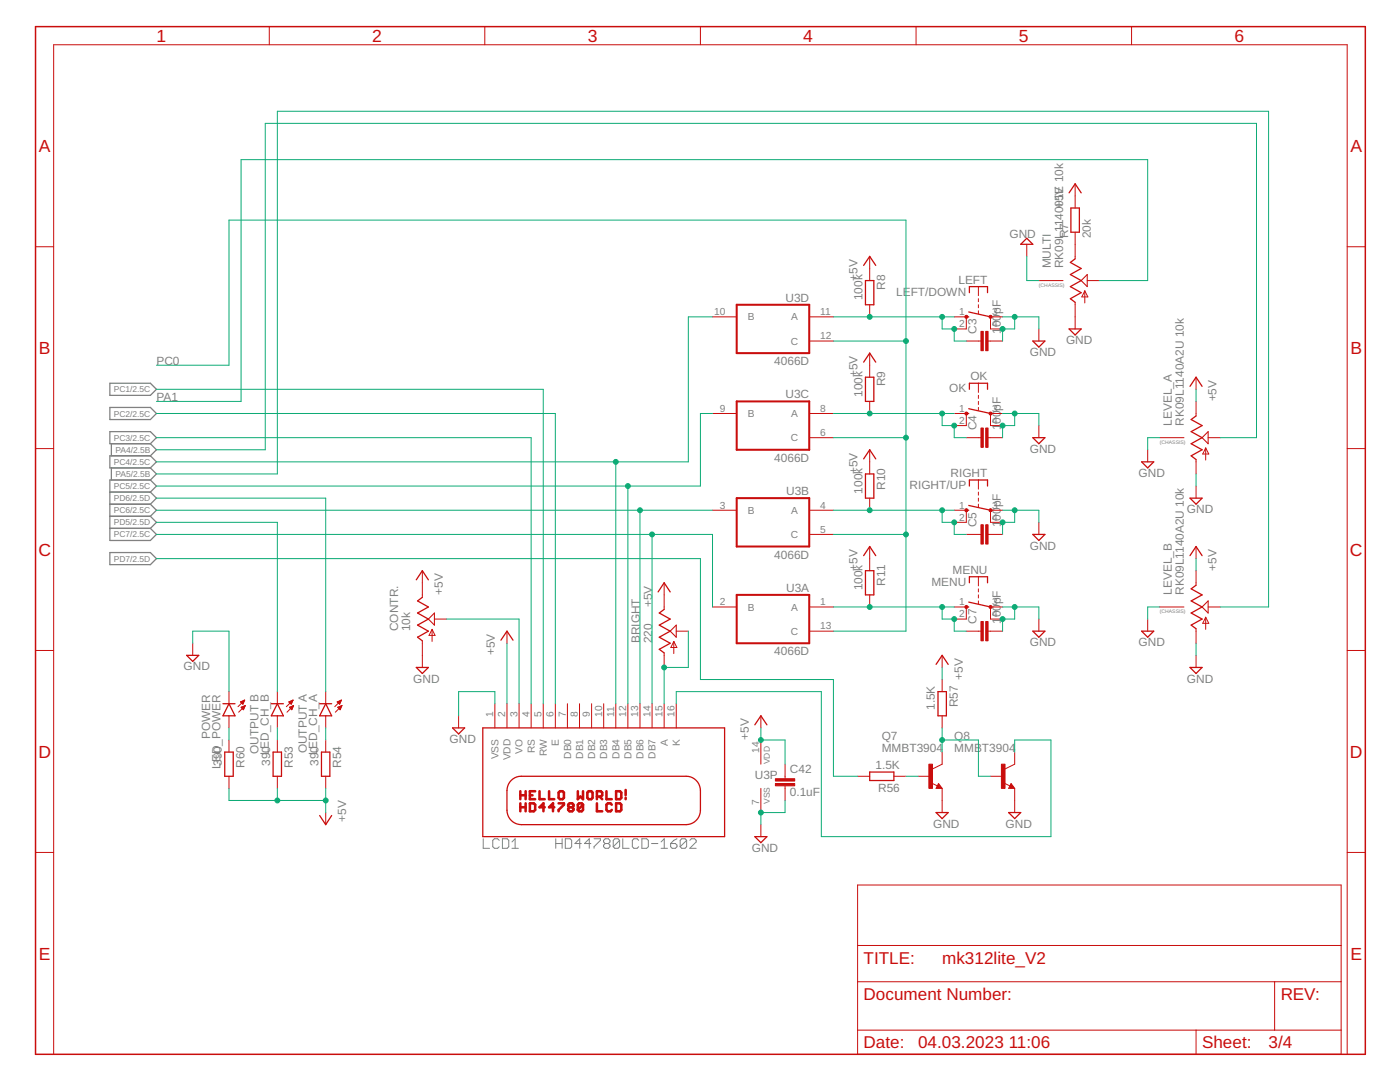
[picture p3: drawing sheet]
<svg xmlns="http://www.w3.org/2000/svg" width="279mm" height="216mm" viewBox="0 0 279 216" stroke-linecap="round" stroke-linejoin="round" font-family="sans-serif">
<g fill="none" stroke="#808080" stroke-width=".2">
<path d="M96.4 167.4v1.9h1.3M99.6 167.7l-.3-.3h-.6l-.4 .3v1.3l.4 .3h.6l.3-.3M100.3 167.4h.9l.3 .3v1.3l-.3 .3h-.9zM102.2 169.3h1.2M102.2 168l.6-.6v1.9M110.9 167.4v1.9M110.9 168.3h1.3M112.2 167.4v1.9M112.8 167.4h1l.3 .3v1.3l-.3 .3h-1zM116 168.3h-1.3l1-.9v1.9M117.9 168.3h-1.3l1-.9v1.9M118.6 167.4h1.2v.3l-1.2 1.3v.3"/>
<path d="M120.8 168.3h.6M120.8 168.3l-.3 .3v.4l.3 .3h.6l.3-.3v-.4l-.3-.3M120.8 168.3l-.3-.3v-.3l.3-.3h.6l.3 .3v.3l-.3 .3M123.7 167.7v1.3l-.4 .3h-.6l-.3-.3M123.7 167.7l-.4-.3h-.6l-.3 .3v1.3M123.7 167.7l-1.3 1.3M124.3 167.4v1.9h1.3M127.5 167.7l-.4-.3h-.6l-.3 .3v1.3l.3 .3h.6l.4-.3M128.1 167.4h1l.3 .3v1.3l-.3 .3h-1zM130 168.3h1.3M131.9 169.3h1.3M131.9 168l.7-.6v1.9"/>
<path d="M133.8 168.3h1l.3 .3v.4l-.3 .3h-.6l-.4-.3zM135.1 167.4l-.6 .3-.7 .6M137 167.7v1.3l-.3 .3h-.6l-.4-.3M137 167.7l-.3-.3h-.6l-.4 .3v1.3M137 167.7l-1.3 1.3M137.7 167.7l.3-.3h.6l.3 .3v.3l-1.2 1.3h1.2"/>
</g>
<g fill="none" stroke="#808080" stroke-width=".25">
<path d="M21.9 76.5h8.1l1.2 1.2-1.2 1.2h-8.1zM21.9 81.3h8.1l1.2 1.2-1.2 1.2h-8.1zM21.9 86.1h8.1l1.2 1.2-1.2 1.2h-8.1zM21.9 98.2h8.1M22.2 88.5v2.5M22.2 93.4v2.4M30 91l1.2 1.2-1.2 1.2M30 91h-8.1v2.4h8.1M30 95.8h-8.1v12h8.1l1.2-1.2-1.2-1.2M30 95.8l1.2 1.2-1.2 1.2M30 98.2l1.2 1.2-1.2 1.2M30 93.4l1.2 1.2-1.2 1.2"/>
<path d="M30 88.5l1.2 1.2-1.2 1.3M21.9 110.3h8.1l1.2 1.2-1.2 1.2h-8.1zM21.9 103h8.1M21.9 100.6h8.1M21.9 105.4h8.1M30 100.6l1.2 1.2-1.2 1.2M30 103l1.2 1.2-1.2 1.2"/>
</g>
<g fill="none" stroke="#c90d0c" stroke-width=".2">
<path d="M53.7 5.3v3.6M96.8 5.3v3.6M139.8 5.3v3.6M182.8 5.3v3.6M225.8 5.3v3.6M214.6 36.7v4.8M7.1 49.2h3.6M173.6 51.2v4.8M195.3 57.2v1.8M195.3 59.6v.6M204.9 48.7v2.5M207.3 56h4.9"/>
<path d="M214.6 46.3v5.3M216.5 58v2.5M216.5 58l.6 1.2h-1.2zM217 56h2.4M268.9 49.2h3.6M142.2 63.2h4.8M161.5 63.2h4.8M161.5 68.1h4.8M173.6 60.8v2.4M173.6 70.5v4.8M190.4 63.2h2.4v2.4h-2.4M192.8 68.1h2.9"/>
<path d="M195.3 60.8v.6M195.3 62v.6M195.3 76.5v1.8M195.3 78.9v.6M197.2 68.1h2.9M200.1 63.2h-2.4v2.4h2.4M207.3 65.6v2.5M214.6 60.3v5.3M238.7 75.3v2.4M7.1 89.5h3.6M142.2 82.5h4.8M161.5 87.3h4.8"/>
<path d="M161.5 82.5h4.8M173.6 80.1v2.4M173.6 89.7v4.9M173.6 99.4v2.4M190.4 82.5h2.4v2.4h-2.4M192.8 87.3h2.9M195.3 80.1v.6M195.3 81.3v.6M195.3 95.8v1.8M195.3 98.2v.6M195.3 99.4v.6M197.2 87.3h2.9"/>
<path d="M200.1 82.5h-2.4v2.4h2.4M207.3 84.9v2.4M229 89.7v2.5M231.5 87.3h4.8M238.7 80.1v2.9M238.7 91.7v2.9M238.7 97v2.4M240.6 89.4v2.4M240.6 89.4l.6 1.2h-1.2zM241.1 87.3h2.4M268.9 89.5h3.6M84.3 113.9v5.3"/>
<path d="M132.5 116.3v5.3M142.2 101.8h4.8M161.5 101.8h4.8M161.5 106.6h4.8M173.6 109.1v4.8M173.6 118.7v2.4M190.4 101.8h2.4v2.4h-2.4M192.8 106.6h2.9M195.3 100.6v.6M195.3 115.1v1.8M195.3 117.5v.6M195.3 118.7v.6"/>
<path d="M195.3 119.9v.6M197.2 106.6h2.9M200.1 101.8h-2.4v2.4h2.4M207.3 104.2v2.4M238.7 109.1v2.4M238.7 113.9v2.9M7.1 129.8h3.6M38.5 128.4v2.4M45.7 138v2.4M48.2 140h.5M48.4 139.9h.3M48.7 139.7h.1"/>
<path d="M48.8 139.7l-1.3 1.3M55.4 138v2.4M57.8 140h.6M58.1 139.9h.3M58.3 139.7h.2M58.5 139.7l-1.4 1.3M65 138v2.4M67.5 140h.5M67.7 139.9h.4M68 139.7h.1M68.1 139.7l-1.3 1.3M84.3 127.9v5.3"/>
<path d="M86.2 125.6v2.4M86.2 125.6l.6 1.2h-1.2zM86.7 123.5h2.4M101.2 125.9v2.5M132.5 130.3v2.9M134.5 128v2.4M134.5 128l.6 1.2h-1.2zM135 125.9h2.4M142.2 121.1h4.8M161.5 121.1h4.8M161.5 125.9h4.8M188 130.8v2.4"/>
<path d="M188 135.6v2.4M190.4 121.1h2.4v2.4h-2.4M192.8 125.9h2.9M197.2 125.9h2.9M200.1 121.1h-2.4v2.4h2.4M207.3 123.5v2.4M229 123.5v2.4M231.5 121.1h4.8M238.7 125.5v2.9M238.7 130.8v2.4M240.6 123.2v2.4M240.6 123.2l.6 1.2h-1.2z"/>
<path d="M241.1 121.1h2.4M268.9 129.8h3.6M45.7 142.8v2.4M45.7 147.7v2.4M45.7 154.9v2.4M48 140.1l.8-.4-.3 .8zM48 140.1h.7M48.1 141.1l.9-.3-.4 .8zM48.1 140.2h.5M48.2 141.2h.6M48.2 141.1h.6M48.2 140.3h.4"/>
<path d="M48.3 141.3h.4M48.4 140.4h.1M48.4 141.4h.3M48.5 141h.4M48.5 141.6h.1M48.7 140.9h.2M49 140.8l-1.4 1.3M55.4 142.8v2.4M55.4 147.7v2.4M55.4 154.9v2.4M57.6 140.1l.9-.4-.4 .8zM57.7 140.1h.6"/>
<path d="M57.8 141.1l.8-.3-.4 .8zM57.8 140.2h.5M57.8 141.2h.6M57.8 141.1h.7M57.9 140.3h.3M58 141.3h.4M58 140.4h.2M58.1 141.4h.2M58.1 141h.4M58.2 141.6h.1M58.4 140.9h.1M58.6 140.8l-1.3 1.3"/>
<path d="M65 142.8v2.4M65 147.7v2.4M65 154.9v2.4M67.3 140.1l.8-.4-.3 .8zM67.3 140.1h.7M67.4 141.1l.8-.3-.3 .8zM67.4 140.2h.5M67.5 141.2h.6M67.5 141.1h.6M67.5 140.3h.4M67.6 141.3h.4M67.7 140.4h.1"/>
<path d="M67.7 141.4h.3M67.7 141h.5M67.8 141.6h.1M68 140.9h.2M68.2 140.8l-1.3 1.3M91.5 142.8v2.4M98.8 140.4v4.8M101.2 140.4v4.8M103.6 140.4v4.8M106 140.4v4.8M108.4 140.4v4.8M110.8 140.4v4.8"/>
<path d="M113.2 140.4v4.8M115.7 140.4v4.8M118.1 140.4v4.8M120.5 140.4v4.8M122.9 140.4v4.8M125.3 140.4v4.8M127.7 140.4v4.8M130.1 140.4v4.8M132.5 140.4v4.8M135 140.4v4.8M151.8 142.8v2.4M151.8 147.7v4.8"/>
<path d="M151.8 157.3v4.8M156.7 152.5v2.9M156.7 156.8v2.9M171.2 154.9h2.4M178.4 154.9h2.4M183.2 154.9h2.4M185.9 156.3l1.2 .5M187.3 156.3l.7 1h-1.2zM188 150.1v2.4l-1.9 .9M188 142.8v2.4M188 157.3v4.8M197.7 154.9h2.4"/>
<path d="M200.4 156.3l1.1 .5M201.8 156.3l.7 1h-1.2zM202.5 150.1v2.4l-1.9 .9M202.5 157.3v4.8M7.1 170.1h3.6M65 162.1v2.4M151.8 164.5v2.4M171.2 176.6h96.5v33.8h-96.5zM268.9 170.1h3.6M171.2 195.9h96.5M171.2 188.7h96.5M254.4 195.9v9.6"/>
<path d="M10.7 210.4v-201.5h258.2v201.5M171.2 205.5h96.5M238.7 205.5v4.9"/>
</g>
<g fill="none" stroke="#c90d0c" stroke-width=".25">
<path d="M213.4 38.5l1.2-1.8 1.2 1.8M172.4 53l1.2-1.8 1.2 1.8M172.7 56h1.7v4.8h-1.7zM193.5 58.4v-1.2h3.6v1.2M204.9 47.5l1.2 1.2h-2.4zM213.7 41.5h1.7v4.8h-1.7zM214.6 51.6l-1 .8 2.2 1.2-2.2 1.2 2.2 1.2-2.2 1.2 2.2 1.2-2.2 1.2 1 .7M172.4 72.3l1.2-1.8 1.2 1.8M172.7 75.3h1.7v4.8h-1.7zM192.8 63.2h.5M193.3 62.3l4.4 .9M193.5 77.7v-1.2h3.6v1.2"/>
<path d="M206.1 68.1h2.4l-1.2 1.2zM213.4 65.6h2.4l-1.2 1.2zM237.5 77.1l1.2-1.8 1.2 1.8M172.4 91.6l1.2-1.9 1.2 1.9M172.7 94.6h1.7v4.8h-1.7zM192.8 82.5h.5M193.3 81.6l4.4 .9M193.5 97v-1.2h3.6v1.2M206.1 87.3h2.4l-1.2 1.2zM227.8 92.2h2.5l-1.3 1.2zM237.5 99.4h2.4l-1.2 1.2zM238.7 83l-1 .7 2.2 1.2-2.2 1.2 2.2 1.2-2.2 1.2 2.2 1.2-2.2 1.3 1 .7"/>
<path d="M83.1 115.7l1.2-1.8 1.2 1.8M84.3 119.2l-1 .7 2.2 1.2-2.2 1.2 2.2 1.2-2.2 1.2 2.2 1.2-2.2 1.2 1 .8M131.3 118.1l1.2-1.8 1.3 1.8M172.4 110.9l1.2-1.8 1.2 1.8M172.7 113.9h1.7v4.8h-1.7zM192.8 101.8h.5M193.3 100.9l4.4 .9M193.5 116.3v-1.2h3.6v1.2M206.1 106.6h2.4l-1.2 1.2zM237.5 110.9l1.2-1.8 1.2 1.8M238.7 116.8l-1 .7 2.2 1.2-2.2 1.2 2.2 1.2-2.2 1.2 2.2 1.2-2.2 1.2 1 .8M37.3 130.8h2.4l-1.2 1.2z"/>
<path d="M83.1 133.2h2.4l-1.2 1.2zM100 127.7l1.2-1.8 1.2 1.8M132.5 121.6l-.9 .7 2.2 1.2-2.2 1.2 2.2 1.2-2.2 1.2 2.2 1.3-2.2 1.2 .9 .7M186.8 132.6l1.2-1.8 1.2 1.8M187.2 138h1.7v4.8h-1.7zM192.8 121.1h.5M193.3 120.1l4.4 1M206.1 125.9h2.4l-1.2 1.2zM227.8 125.9h2.5l-1.3 1.2zM237.5 133.2h2.4l-1.2 1.2zM44.5 140.4h2.4M44.9 150.1h1.6v4.8h-1.6z"/>
<path d="M45.7 140.4l1.2 2.4h-2.4zM54.1 140.4h2.5M54.5 150.1h1.7v4.8h-1.7zM55.4 140.4l1.2 2.4h-2.5zM63.8 140.4h2.4M64.2 150.1h1.6v4.8h-1.6zM65 140.4l1.2 2.4h-2.4zM90.3 145.2h2.4l-1.2 1.3zM96.4 145.2h48.2v21.7h-48.2zM102 155.7l1.1-.7 .9-.1h32.9a2.85 2.85 0 0 1 2.9 2.8v4a2.89 2.89 0 0 1-2.9 2.8h-32.9a2.89 2.89 0 0 1-2.8-2.8v-4.4l.3-.9zM150.6 144.6l1.2-1.8 1.3 1.8M173.6 154.1h4.8v1.6h-4.8z"/>
<path d="M187.3 156.8l.1 .3h-.3l.2-.5 .5 .6h-.7M201.8 156.8l.1 .3h-.4l.3-.5 .5 .6h-.8M63.8 162.7l1.2 1.8 1.2-1.8M150.6 166.9h2.5l-1.3 1.2zM186.8 162.1h2.4l-1.2 1.2zM201.3 162.1h2.4l-1.2 1.2z"/>
</g>
<path d="M217 54.8v2.4l-1.2-1.2zM239.9 87.3l1.2-1.2v2.4zM241.1 119.9v2.4l-1.2-1.2zM85.5 123.5l1.2-1.2v2.4zM133.8 125.9l1.2-1.2v2.4z" fill="none" stroke="#c90d0c" stroke-width=".21"/>
<g fill="#c90d0c" stroke="#c90d0c" stroke-width=".2">
<path d="M197.5 101.6l.2-.1 .2 .1v.4h-.4z" fill-rule="evenodd"/>
<path d="M192.6 101.6l.2-.1 .3 .1v.4h-.5z" fill-rule="evenodd"/>
<path d="M197.5 120.9l.2-.1 .2 .1v.4l-.2 .1-.2-.1z" fill-rule="evenodd"/>
<path d="M192.6 120.9l.2-.1 .3 .1v.4l-.3 .1-.2-.1z" fill-rule="evenodd"/>
<circle cx="197.7" cy="63.2" r=".31"/>
<circle cx="192.9" cy="63.2" r=".31"/>
<circle cx="197.7" cy="82.5" r=".31"/>
<circle cx="192.9" cy="82.5" r=".31"/>
</g>
<g fill="none" stroke="#c90d0c" stroke-width=".51">
<path d="M103.8 157.9v1.6M103.8 158.7h1.1M104.9 157.9v1.6M105.7 158.7h.6M106.8 157.9h-1.1v1.6h1.1M107.7 157.9v1.6h1M109.6 157.9v1.6h1M111.8 157.9h.5l.2 .3v1l-.2 .3h-.5l-.3-.3v-1zM115.3 157.9v1.6l.5-.6 .6 .6v-1.6M117.5 157.9h.5l.3 .3v1l-.3 .3h-.5l-.3-.3v-1zM119.1 158.9h.8l.3-.2v-.5l-.3-.3h-.8v1.6M119.7 158.9l.5 .6"/>
<path d="M121 157.9v1.6h1.1M123 157.9h.7l.3 .3v1l-.3 .3h-.7zM124.9 157.6v1.1M124.9 159.2v.3M103.8 160.3v1.6M103.8 161.1h1.1M104.9 160.3v1.6M105.7 160.3h.8l.3 .3v1l-.3 .3h-.8zM108.7 161.1h-1l.8-.8v1.6M110.6 161.1h-1l.8-.8v1.6M111.5 160.3h1v.3l-1 1v.3M113.7 161.1h.5"/>
<path d="M113.7 161.1l-.3 .3v.2l.3 .3h.5l.2-.3v-.2l-.2-.3M113.7 161.1l-.3-.3v-.2l.3-.3h.5l.2 .3v.2l-.2 .3M116.4 160.6l-.3-.3h-.5l-.3 .3v1M116.4 160.6v1l-.3 .3h-.5l-.3-.3M116.4 160.6l-1.1 1M119.1 160.3v1.6h1.1M122.1 160.6l-.3-.3h-.5l-.3 .3v1l.3 .3h.5l.3-.3M123 160.3h.7l.3 .3v1l-.3 .3h-.7z"/>
</g>
<path d="M147 60.8h14.5v9.7h-14.5zM147 80.1h14.5v9.6h-14.5zM147 99.4h14.5v9.7h-14.5zM147 118.7h14.5v9.7h-14.5z" fill="none" stroke="#c90d0c" stroke-width=".4"/>
<g fill="#c90d0c" stroke="#c90d0c" stroke-width=".2">
<path d="M154.7 156.3h3.9v.5h-3.9z"/>
<path d="M154.7 155.4h3.9v.5h-3.9z"/>
<path d="M185.4 152.5h.7v4.8h-.7z"/>
<path d="M199.9 152.5h.7v4.8h-.7z"/>
<path d="M196.7 66.1h.5v3.9h-.5z"/>
<path d="M195.8 66.1h.4v3.9h-.4z"/>
<path d="M196.7 85.4h.5v3.9h-.5z"/>
<path d="M195.8 85.4h.4v3.9h-.4z"/>
<path d="M196.7 104.7h.5v3.9h-.5z"/>
<path d="M195.8 104.7h.4v3.9h-.4z"/>
<path d="M196.7 124h.5v3.9h-.5z"/>
<path d="M195.8 124h.4v3.9h-.4z"/>
</g>
<path d="M7.1 5.3h265.4v205.1h-265.4z" fill="none" stroke="#c90d0c" stroke-width=".3"/>
<g fill="none" stroke="#0dab76" stroke-width=".2">
<path d="M204.9 51.2v4.8h2.4M219.4 56h9.6v-24.1h-180.9v48.2h-16.9M31.2 72.9h14.5v-29h135.1v82h-14.5M31.2 77.7h77.2v62.7M142.2 63.2h-4.8v29h-106.2M166.3 63.2h24.1M166.3 68.1h14.5M188 63.2v2.4h2.4v2.5h2.4M200.1 63.2h7.2v2.4M202.5 63.2v2.4h-2.4v2.5M238.7 77.7v2.4M31.2 94.6h24.2v-72.4h197.8v98.9h-9.7"/>
<path d="M31.2 87.3h74.8v53.1M31.2 82.5h79.6v57.9M31.2 99.4h33.8v38.6M122.9 92.2v48.2M125.3 97v43.4M142.2 82.5h-2.4v14.5h-108.6M166.3 87.3h14.5M166.3 82.5h24.1M188 82.5v2.4h2.4v2.4h2.4M200.1 82.5h7.2v2.4M202.5 82.5v2.4h-2.4v2.4M231.5 87.3h-2.5v2.4"/>
<path d="M238.7 94.6v2.4M243.5 87.3h7.3v-62.7h-197.9v65.1h-21.7M31.2 101.8h111M31.2 104.2h24.2v33.8M31.2 111.5h108.6v24.1h26.5v19.3h4.9M31.2 106.6h111v14.5M127.7 101.8v38.6M130.1 106.6v33.8M166.3 101.8h24.1M166.3 106.6h14.5M188 101.8v2.4h2.4v2.4h2.4M200.1 101.8h7.2v2.4"/>
<path d="M202.5 101.8v2.4h-2.4v2.4M238.7 111.5v2.4M38.5 128.4v-2.5h7.2v12.1M89.1 123.5h14.5v16.9M101.2 128.4v12M137.4 125.9v7.3h-4.9v7.2M166.3 121.1h24.1M188 121.1v2.4h2.4v2.4h2.4M188 133.2v2.4M200.1 121.1h7.2v2.4M202.5 121.1v2.4h-2.4v2.4M231.5 121.1h-2.5v2.4"/>
<path d="M238.7 128.4v2.4M45.7 145.2v2.5M45.7 157.3v2.4h19.3M55.4 145.2v2.5M55.4 157.3v2.4M65 145.2v2.5M65 157.3v4.8M98.8 140.4v-2.4h-7.3v4.8M135 140.4v-2.4h28.9v28.9h45.8v-19.2h-7.2v2.4M151.8 145.2v2.5h4.9v4.8M156.7 159.7v2.4h-4.9v2.4M180.8 154.9h2.4"/>
<path d="M188 147.7h7.3v7.2h2.4M188 145.2v4.9"/>
</g>
<g fill="#0dab76" stroke="#0dab76" stroke-width=".2">
<circle cx="202.5" cy="121.1" r=".49"/>
<circle cx="200.1" cy="123.5" r=".49"/>
<circle cx="202.5" cy="101.8" r=".49"/>
<circle cx="200.1" cy="104.2" r=".49"/>
<circle cx="202.5" cy="82.5" r=".49"/>
<circle cx="200.1" cy="84.9" r=".49"/>
<circle cx="202.5" cy="63.2" r=".49"/>
<circle cx="200.1" cy="65.6" r=".49"/>
<circle cx="151.8" cy="162.1" r=".49"/>
<circle cx="122.9" cy="92.2" r=".49"/>
<circle cx="125.3" cy="97" r=".49"/>
<circle cx="127.7" cy="101.8" r=".49"/>
<circle cx="130.1" cy="106.6" r=".49"/>
<circle cx="132.5" cy="133.2" r=".49"/>
<circle cx="65" cy="159.7" r=".49"/>
<circle cx="55.4" cy="159.7" r=".49"/>
<circle cx="151.8" cy="147.7" r=".49"/>
<circle cx="180.8" cy="68.1" r=".49"/>
<circle cx="180.8" cy="87.3" r=".49"/>
<circle cx="180.8" cy="106.6" r=".49"/>
<circle cx="188" cy="82.5" r=".49"/>
<circle cx="190.4" cy="84.9" r=".49"/>
<circle cx="173.6" cy="82.5" r=".49"/>
<circle cx="188" cy="63.2" r=".49"/>
<circle cx="190.4" cy="65.6" r=".49"/>
<circle cx="173.6" cy="63.2" r=".49"/>
<circle cx="188" cy="101.8" r=".49"/>
<circle cx="190.4" cy="104.2" r=".49"/>
<circle cx="173.6" cy="101.8" r=".49"/>
<circle cx="188" cy="121.1" r=".49"/>
<circle cx="190.4" cy="123.5" r=".49"/>
<circle cx="173.6" cy="121.1" r=".49"/>
<circle cx="188" cy="147.7" r=".49"/>
</g>
<g font-size="3.5" fill="#c90d0c">
<text x="31.2" y="8.4">1</text>
<text x="74.3" y="8.4">2</text>
<text x="117.3" y="8.4">3</text>
<text x="160.3" y="8.4">4</text>
<text x="203.3" y="8.4">5</text>
<text x="246.4" y="8.4">6</text>
<text x="7.7" y="30.3">A</text>
<text x="269.5" y="30.3">A</text>
<text x="7.7" y="70.6">B</text>
<text x="269.5" y="70.6">B</text>
<text x="7.7" y="110.9">C</text>
<text x="269.4" y="110.9">C</text>
<text x="7.7" y="151.2">D</text>
<text x="269.4" y="151.2">D</text>
<text x="7.7" y="191.5">E</text>
<text x="269.5" y="191.5">E</text>
</g>
<g font-size="3.4" fill="#c90d0c">
<text x="172.4" y="192.3">TITLE:</text>
<text x="188" y="192.3">mk312lite_V2</text>
<text x="172.4" y="199.5">Document Number:</text>
<text x="255.6" y="199.5">REV:</text>
<text x="172.4" y="209.2">Date:</text>
<text x="183.2" y="209.2">04.03.2023</text>
<text x="201.3" y="209.2">11:06</text>
<text x="239.9" y="209.2">Sheet:</text>
<text x="253.2" y="209.2">3/4</text>
</g>
<g font-size="2.4" fill="#808080">
<text x="212.2" y="41.2" transform="rotate(-90 212.2 41.2)">01E 10k</text>
<text x="201.5" y="47.4">GND</text>
<text x="213.1" y="47.5" transform="rotate(-90 213.1 47.5)">R7</text>
<text x="217.7" y="47.5" transform="rotate(-90 217.7 47.5)">20k</text>
<text x="209.7" y="53.6" transform="rotate(-90 209.7 53.6)">MULTI</text>
<text x="212.2" y="53.6" transform="rotate(-90 212.2 53.6)">RK09L1140+5V</text>
<text x="171.1" y="56" transform="rotate(-90 171.1 56)">+5V</text>
<text x="172.1" y="59.9" transform="rotate(-90 172.1 59.9)">100k</text>
<text x="176.7" y="57.8" transform="rotate(-90 176.7 57.8)">R8</text>
<text x="178.8" y="59">LEFT/DOWN</text>
<text x="191.3" y="56.6">LEFT</text>
<text x="156.8" y="60.2">U3D</text>
<text x="199.7" y="65.3" transform="rotate(-90 199.7 65.3)">00</text>
<text x="199.7" y="62.7" transform="rotate(-90 199.7 62.7)">pF</text>
<text x="194.9" y="66.6" transform="rotate(-90 194.9 66.6)">C3</text>
<text x="199.7" y="66.6" transform="rotate(-90 199.7 66.6)">1</text>
<text x="205.5" y="71.1">GND</text>
<text x="212.8" y="68.6">GND</text>
<text x="31.2" y="72.9">PC0</text>
<text x="154.5" y="72.9">4066D</text>
<text x="171.1" y="75.3" transform="rotate(-90 171.1 75.3)">+5V</text>
<text x="176.7" y="77.1" transform="rotate(-90 176.7 77.1)">R9</text>
<text x="193.7" y="75.9">OK</text>
<text x="31.2" y="80.1">PA1</text>
<text x="156.8" y="79.5">U3C</text>
<text x="172.1" y="79.2" transform="rotate(-90 172.1 79.2)">100k</text>
<text x="189.4" y="78.3">OK</text>
<text x="199.7" y="82" transform="rotate(-90 199.7 82)">pF</text>
<text x="242.8" y="80.1" transform="rotate(-90 242.8 80.1)">+5V</text>
<text x="194.9" y="85.9" transform="rotate(-90 194.9 85.9)">C4</text>
<text x="199.7" y="85.9" transform="rotate(-90 199.7 85.9)">1</text>
<text x="199.7" y="84.6" transform="rotate(-90 199.7 84.6)">00</text>
<text x="233.9" y="84.9" transform="rotate(-90 233.9 84.9)">LEVEL_A</text>
<text x="236.3" y="84.9" transform="rotate(-90 236.3 84.9)">RK09L1140A2U 10k</text>
<text x="154.5" y="92.2">4066D</text>
<text x="171.1" y="94.6" transform="rotate(-90 171.1 94.6)">+5V</text>
<text x="189.7" y="95.2">RIGHT</text>
<text x="205.5" y="90.4">GND</text>
<text x="227.2" y="95.2">GND</text>
<text x="156.9" y="98.8">U3B</text>
<text x="172.1" y="98.5" transform="rotate(-90 172.1 98.5)">100k</text>
<text x="176.7" y="97.7" transform="rotate(-90 176.7 97.7)">R10</text>
<text x="181.5" y="97.6">RIGHT/UP</text>
<text x="199.7" y="101.3" transform="rotate(-90 199.7 101.3)">pF</text>
<text x="194.9" y="105.2" transform="rotate(-90 194.9 105.2)">C5</text>
<text x="199.7" y="105.2" transform="rotate(-90 199.7 105.2)">1</text>
<text x="199.7" y="103.9" transform="rotate(-90 199.7 103.9)">00</text>
<text x="236.9" y="102.4">GND</text>
<text x="154.5" y="111.5">4066D</text>
<text x="171.1" y="113.9" transform="rotate(-90 171.1 113.9)">+5V</text>
<text x="205.5" y="109.7">GND</text>
<text x="242.8" y="113.9" transform="rotate(-90 242.8 113.9)">+5V</text>
<text x="88.4" y="118.7" transform="rotate(-90 88.4 118.7)">+5V</text>
<text x="156.9" y="118.1">U3A</text>
<text x="172.1" y="117.8" transform="rotate(-90 172.1 117.8)">100k</text>
<text x="176.7" y="116.8" transform="rotate(-90 176.7 116.8)">R11</text>
<text x="185.9" y="116.9">MENU</text>
<text x="190.1" y="114.5">MENU</text>
<text x="233.9" y="118.7" transform="rotate(-90 233.9 118.7)">LEVEL_B</text>
<text x="236.3" y="118.7" transform="rotate(-90 236.3 118.7)">RK09L1140A2U 10k</text>
<text x="79.5" y="125.9" transform="rotate(-90 79.5 125.9)">CONTR.</text>
<text x="81.9" y="125.9" transform="rotate(-90 81.9 125.9)">10k</text>
<text x="130.1" y="121.1" transform="rotate(-90 130.1 121.1)">+5V</text>
<text x="194.9" y="124.5" transform="rotate(-90 194.9 124.5)">C7</text>
<text x="199.7" y="124.5" transform="rotate(-90 199.7 124.5)">1</text>
<text x="199.7" y="123.2" transform="rotate(-90 199.7 123.2)">00</text>
<text x="199.7" y="120.6" transform="rotate(-90 199.7 120.6)">pF</text>
<text x="98.8" y="130.8" transform="rotate(-90 98.8 130.8)">+5V</text>
<text x="127.7" y="128.4" transform="rotate(-90 127.7 128.4)">BRIGHT</text>
<text x="130.1" y="128.4" transform="rotate(-90 130.1 128.4)">220</text>
<text x="154.5" y="130.8">4066D</text>
<text x="205.5" y="129">GND</text>
<text x="227.2" y="129">GND</text>
<text x="36.6" y="133.8">GND</text>
<text x="82.5" y="136.2">GND</text>
<text x="192.1" y="135.6" transform="rotate(-90 192.1 135.6)">+5V</text>
<text x="236.9" y="136.2">GND</text>
<text x="186.6" y="141.7" transform="rotate(-90 186.6 141.7)">1.5K</text>
<text x="191.1" y="141.1" transform="rotate(-90 191.1 141.1)">R57</text>
<text x="42" y="147.5" transform="rotate(-90 42 147.5)">POWER</text>
<text x="89.7" y="148.3">GND</text>
<text x="149.4" y="147.7" transform="rotate(-90 149.4 147.7)">+5V</text>
<text x="176" y="147.7">Q7</text>
<text x="190.4" y="147.7">Q8</text>
<text x="44" y="153.4" transform="rotate(-90 44 153.4)">L3E9D_POWER</text>
<text x="44.2" y="150.2" transform="rotate(-90 44.2 150.2)">0</text>
<text x="48.8" y="153.2" transform="rotate(-90 48.8 153.2)">R60</text>
<text x="51.6" y="150.5" transform="rotate(-90 51.6 150.5)">OUTPUT B</text>
<text x="53.9" y="152.8" transform="rotate(-90 53.9 152.8)">39L0ED_CH_B</text>
<text x="58.5" y="153.2" transform="rotate(-90 58.5 153.2)">R53</text>
<text x="61.3" y="150.3" transform="rotate(-90 61.3 150.3)">OUTPUT A</text>
<text x="63.5" y="152.8" transform="rotate(-90 63.5 152.8)">39L0ED_CH_A</text>
<text x="68.1" y="153.2" transform="rotate(-90 68.1 153.2)">R54</text>
<text x="150.6" y="155.5">U3P</text>
<text x="157.6" y="154.3">C42</text>
<text x="174.7" y="153.4">1.5K</text>
<text x="176" y="150.1">MMBT3904</text>
<text x="190.4" y="150.1">MMB</text>
<text x="196" y="150.1">T3904</text>
<text x="157.6" y="158.9">0.1uF</text>
<text x="175.3" y="158">R56</text>
<text x="69.1" y="164" transform="rotate(-90 69.1 164)">+5V</text>
<text x="186.2" y="165.1">GND</text>
<text x="200.7" y="165.1">GND</text>
<text x="150" y="170">GND</text>
</g>
<g font-size="2" fill="#808080">
<text x="142.6" y="62.9">10</text>
<text x="149.2" y="63.9">B</text>
<text x="157.9" y="63.9">A</text>
<text x="163.7" y="62.9">11</text>
<text x="191.4" y="62.9">1</text>
<text x="191.4" y="65.3">2</text>
<text x="198" y="62.9">3</text>
<text x="198" y="65.3">4</text>
<text x="157.8" y="68.8">C</text>
<text x="163.7" y="67.7">12</text>
<text x="143.7" y="82.2">9</text>
<text x="149.2" y="83.2">B</text>
<text x="157.9" y="83.2">A</text>
<text x="163.7" y="82.2">8</text>
<text x="191.4" y="82.2">1</text>
<text x="198" y="82.2">3</text>
<text x="157.8" y="88.1">C</text>
<text x="163.7" y="87">6</text>
<text x="191.4" y="84.6">2</text>
<text x="198" y="84.6">4</text>
<text x="143.7" y="101.5">3</text>
<text x="163.7" y="101.5">4</text>
<text x="191.4" y="101.5">1</text>
<text x="198" y="101.5">3</text>
<text x="149.2" y="102.5">B</text>
<text x="157.8" y="107.4">C</text>
<text x="157.9" y="102.5">A</text>
<text x="163.7" y="106.3">5</text>
<text x="191.4" y="103.9">2</text>
<text x="198" y="103.9">4</text>
<text x="143.7" y="120.8">2</text>
<text x="149.2" y="121.8">B</text>
<text x="157.9" y="121.8">A</text>
<text x="163.7" y="120.8">1</text>
<text x="163.7" y="125.6">13</text>
<text x="191.4" y="120.8">1</text>
<text x="191.4" y="123.2">2</text>
<text x="198" y="120.8">3</text>
<text x="198" y="123.2">4</text>
<text x="157.8" y="126.7">C</text>
<text x="98.4" y="143" transform="rotate(-90 98.4 143)">1</text>
<text x="100.8" y="143" transform="rotate(-90 100.8 143)">2</text>
<text x="103.3" y="143" transform="rotate(-90 103.3 143)">3</text>
<text x="105.7" y="143" transform="rotate(-90 105.7 143)">4</text>
<text x="108.1" y="143" transform="rotate(-90 108.1 143)">5</text>
<text x="110.5" y="143" transform="rotate(-90 110.5 143)">6</text>
<text x="112.9" y="143" transform="rotate(-90 112.9 143)">7</text>
<text x="115.3" y="143" transform="rotate(-90 115.3 143)">8</text>
<text x="117.7" y="143" transform="rotate(-90 117.7 143)">9</text>
<text x="120.1" y="143" transform="rotate(-90 120.1 143)">10</text>
<text x="122.6" y="143" transform="rotate(-90 122.6 143)">11</text>
<text x="125" y="143" transform="rotate(-90 125 143)">12</text>
<text x="127.4" y="143" transform="rotate(-90 127.4 143)">13</text>
<text x="129.8" y="143" transform="rotate(-90 129.8 143)">14</text>
<text x="132.2" y="143" transform="rotate(-90 132.2 143)">15</text>
<text x="134.6" y="143" transform="rotate(-90 134.6 143)">16</text>
<text x="111.5" y="148.8" transform="rotate(-90 111.5 148.8)">E</text>
<text x="133.3" y="148.8" transform="rotate(-90 133.3 148.8)">A</text>
<text x="135.7" y="148.8" transform="rotate(-90 135.7 148.8)">K</text>
<text x="99.5" y="151.5" transform="rotate(-90 99.5 151.5)">VSS</text>
<text x="101.9" y="151.7" transform="rotate(-90 101.9 151.7)">VDD</text>
<text x="104.3" y="150.4" transform="rotate(-90 104.3 150.4)">VO</text>
<text x="106.7" y="150.3" transform="rotate(-90 106.7 150.3)">RS</text>
<text x="109.1" y="150.9" transform="rotate(-90 109.1 150.9)">RW</text>
<text x="114" y="151.4" transform="rotate(-90 114 151.4)">DB0</text>
<text x="116.4" y="151.4" transform="rotate(-90 116.4 151.4)">DB1</text>
<text x="118.8" y="151.4" transform="rotate(-90 118.8 151.4)">DB2</text>
<text x="121.2" y="151.4" transform="rotate(-90 121.2 151.4)">DB3</text>
<text x="123.6" y="151.4" transform="rotate(-90 123.6 151.4)">DB4</text>
<text x="126" y="151.4" transform="rotate(-90 126 151.4)">DB5</text>
<text x="128.4" y="151.4" transform="rotate(-90 128.4 151.4)">DB6</text>
<text x="130.8" y="151.4" transform="rotate(-90 130.8 151.4)">DB7</text>
<text x="151.5" y="150.3" transform="rotate(-90 151.5 150.3)">14</text>
<text x="151.5" y="160.6" transform="rotate(-90 151.5 160.6)">7</text>
</g>
<g font-size="1.7" fill="#808080">
<text x="22.7" y="83.1">PC2/2.5C</text>
<text x="22.7" y="78.3">PC1/2.5C</text>
<text x="22.7" y="87.9">PC3/2.5C</text>
<text x="22.7" y="92.8">PC4/2.5C</text>
<text x="23" y="95.2">PA5/2.5B</text>
<text x="23" y="90.4">PA4/2.5B</text>
<text x="22.7" y="97.6">PC5/2.5C</text>
<text x="22.7" y="100">PD6/2.5D</text>
<text x="22.7" y="102.4">PC6/2.5C</text>
<text x="22.7" y="107.2">PC7/2.5C</text>
<text x="22.7" y="104.8">PD5/2.5D</text>
<text x="22.7" y="112.1">PD7/2.5D</text>
<text x="153.7" y="152.5" transform="rotate(-90 153.7 152.5)">VDD</text>
<text x="153.7" y="160.4" transform="rotate(-90 153.7 160.4)">VSS</text>
</g>
<g font-size="1" fill="#808080">
<text x="207.3" y="57.2">(CHASSIS)</text>
<text x="231.5" y="88.5">(CHASSIS)</text>
<text x="231.5" y="122.3">(CHASSIS)</text>
</g>
</svg>
